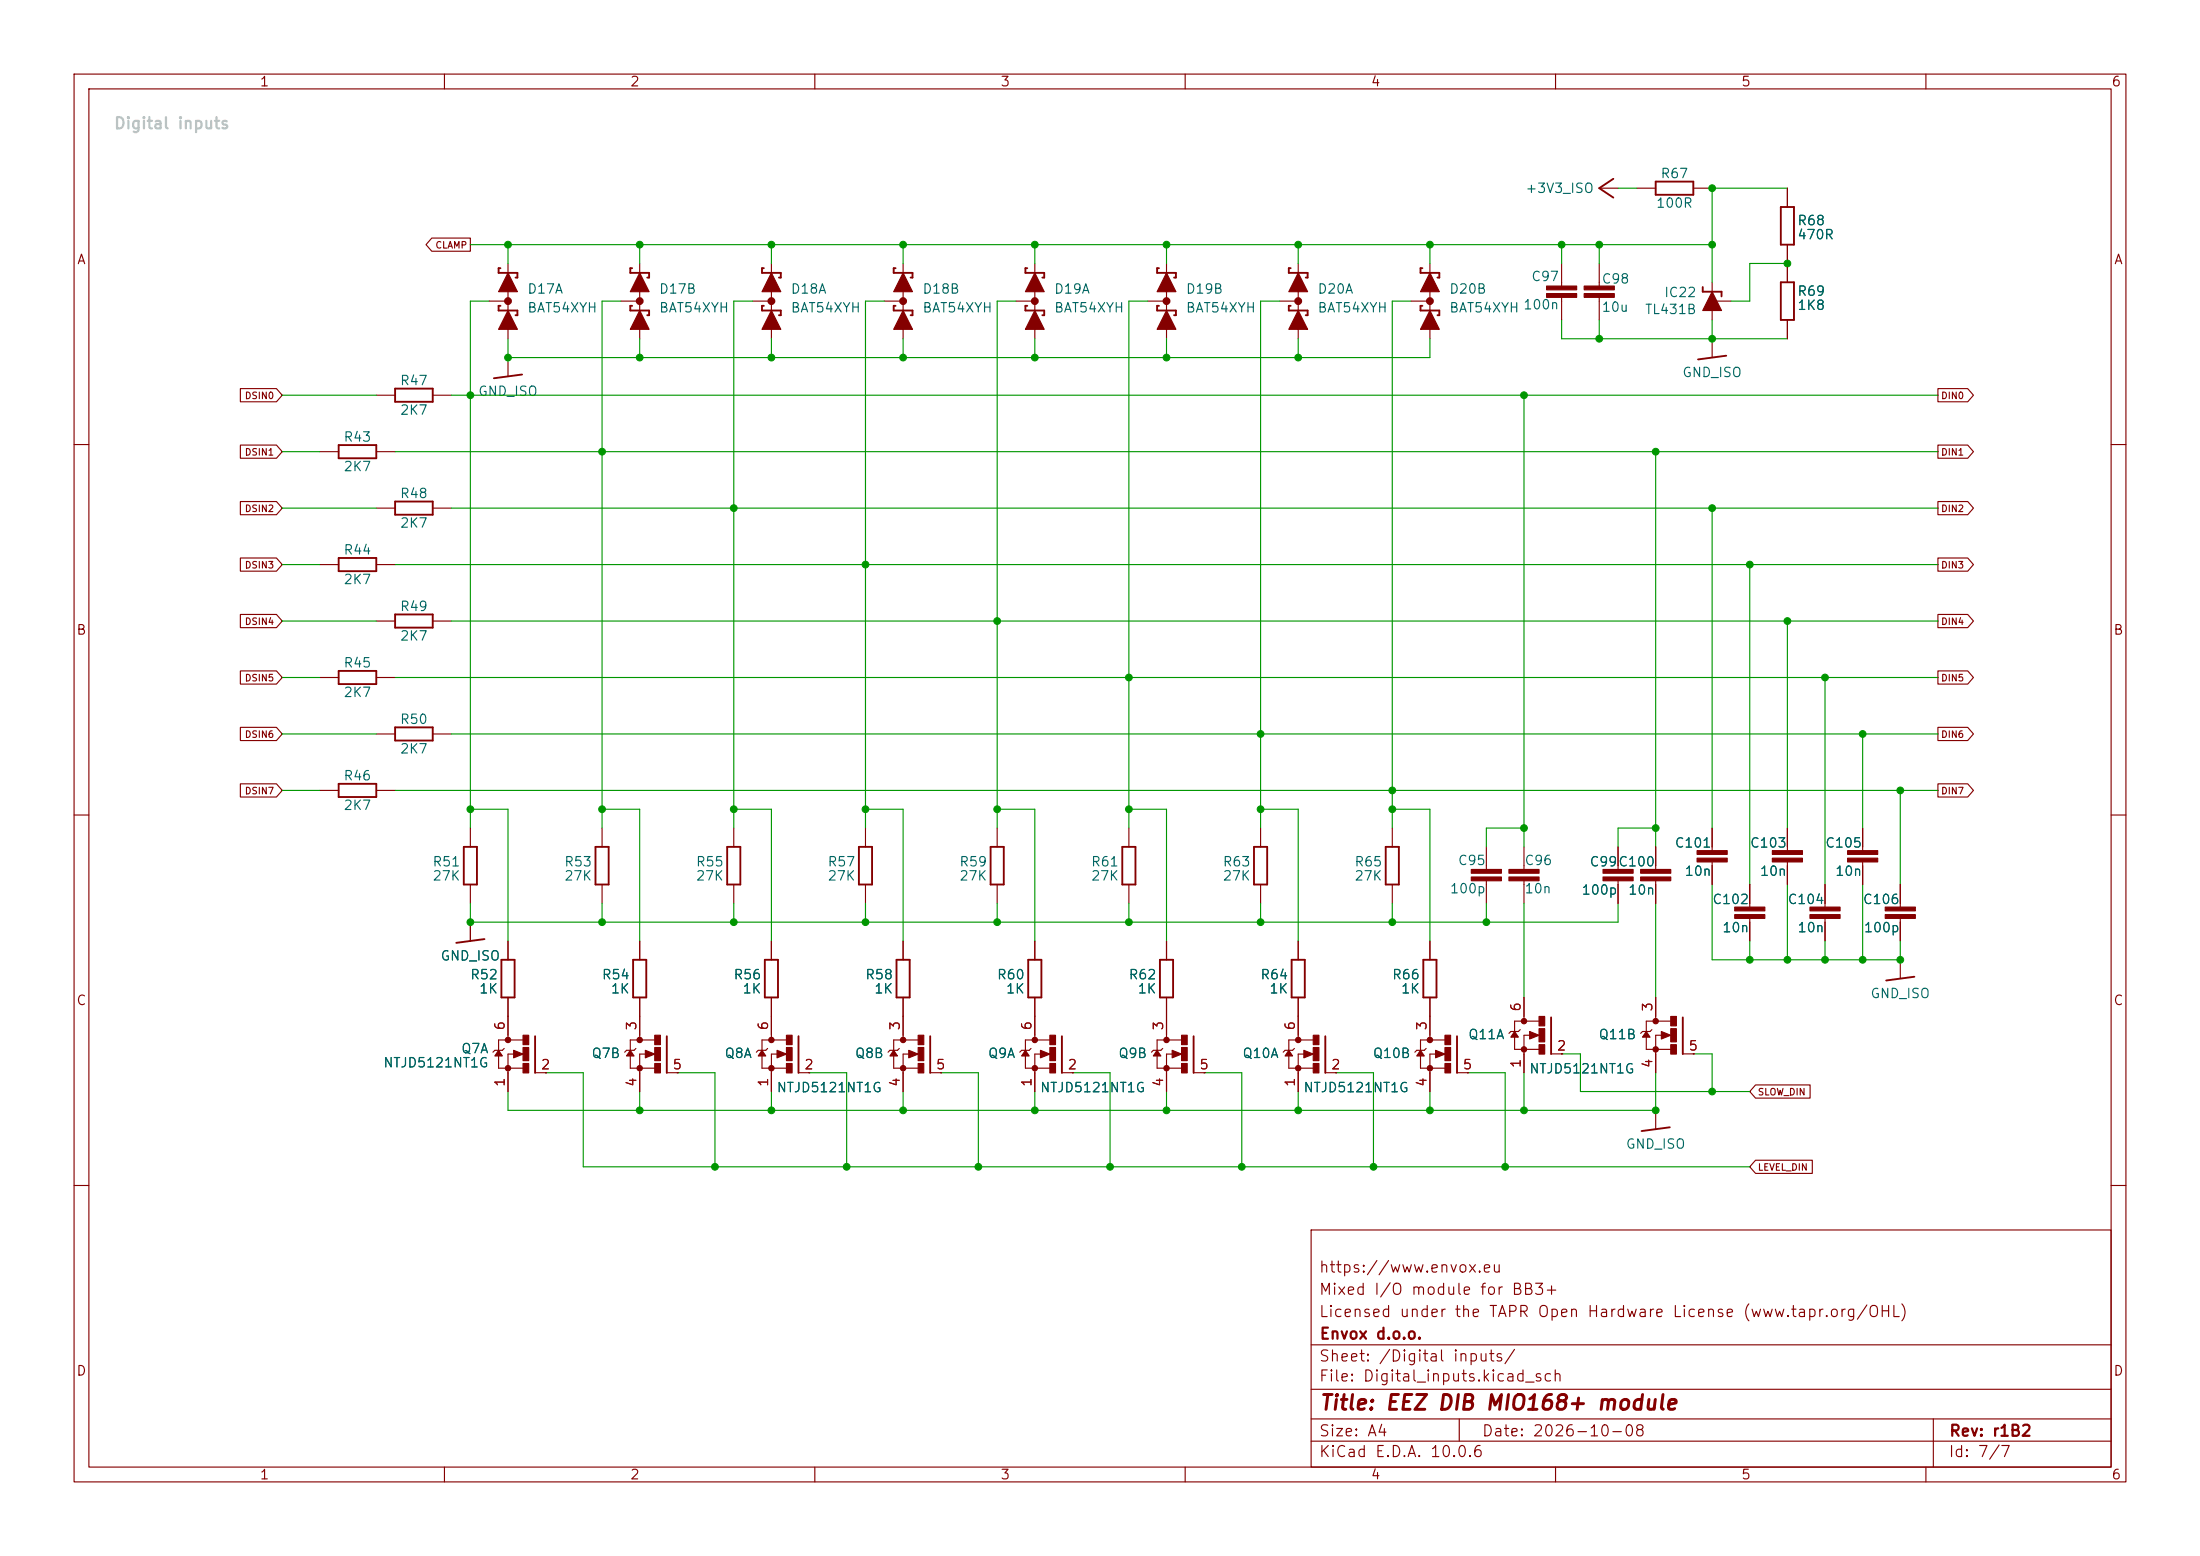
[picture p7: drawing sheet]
<svg xmlns="http://www.w3.org/2000/svg" width="297mm" height="210mm" viewBox="0 0 297 210" stroke-linecap="round" stroke-linejoin="round" font-family="sans-serif">
<g fill="none" stroke="#840000" stroke-width=".15">
<path d="M10 10h277v190h-277zM12 12h273v186h-273zM60 10v2M110 10v2M160 10v2M210 10v2M260 10v2M58.3 32.1h5.2v1.8h-5.2l-.8-.9zM68.6 35.6v10.1M86.4 35.6v10.1M104.1 35.6v10.1M121.9 35.6v10.1"/>
<path d="M139.7 35.6v10.1M157.5 35.6v10.1M175.3 35.6v10.1M193 35.6v10.1M210.8 35.6v3M215.9 35.6v3M215.9 25.4h2.5M221 25.4h2.5M228.6 25.4h2.5M231.1 38.1v5.1M241.3 25.4v2.5M241.3 33v5.1"/>
<path d="M32.5 52.5h4.8l.8 .8-.8 .9h-4.8zM50.8 53.3h2.5M58.4 53.3h2.6M66 40.6h2.6M68.6 48.3v2.5M83.8 40.6h2.6M101.6 40.6h2.5M119.4 40.6h2.5M137.2 40.6h2.5M154.9 40.6h2.6M172.7 40.6h2.6M190.5 40.6h2.5"/>
<path d="M210.8 40.1v3.1M215.9 40.1v3.1M231.1 40.6h2.6M231.1 45.7v2.6M241.3 43.2v2.5M261.6 52.5h4l.8 .8-.8 .9h-4zM10 60h2M32.5 75.3h4.8l.8 .9-.8 .9h-4.8zM32.5 60.1h4.8l.8 .9-.8 .8h-4.8zM32.5 67.7h4.8l.8 .9-.8 .9h-4.8zM43.2 76.2h2.5M43.2 61h2.5"/>
<path d="M50.8 76.2h2.5M50.8 61h2.5M50.8 68.6h2.5M58.4 68.6h2.6M261.6 67.7h4l.8 .9-.8 .9h-4zM261.6 60.1h4l.8 .9-.8 .8h-4zM261.6 75.3h4l.8 .9-.8 .9h-4zM285 60h2M32.5 98.2h4.8l.8 .9-.8 .8h-4.8zM32.5 90.6h4.8l.8 .8-.8 .9h-4.8zM32.5 82.9h4.8l.8 .9-.8 .9h-4.8zM43.2 91.4h2.5"/>
<path d="M50.8 99.1h2.5M50.8 91.4h2.5M50.8 83.8h2.5M58.4 99.1h2.6M58.4 83.8h2.6M261.6 98.2h4l.8 .9-.8 .8h-4zM261.6 90.6h4l.8 .8-.8 .9h-4zM261.6 82.9h4l.8 .9-.8 .9h-4zM10 110h2M32.5 105.8h4.8l.8 .9-.8 .9h-4.8zM43.2 106.7h2.5M50.8 106.7h2.5"/>
<path d="M63.5 111.8v2.5M63.5 119.4v2.5M81.3 111.8v2.5M81.3 119.4v2.5M99.1 111.8v2.5M99.1 119.4v2.5M116.8 111.8v2.5M116.8 119.4v2.5M134.6 111.8v2.5M134.6 119.4v2.5M152.4 111.8v2.5M152.4 119.4v2.5"/>
<path d="M170.2 111.8v2.5M170.2 119.4v2.5M188 111.8v2.5M188 119.4v2.5M200.7 114.3v3M200.7 118.9v3M205.7 114.3v3M205.7 118.9v3M218.4 114.3v3M218.4 118.9v3M223.5 114.3v3M223.5 118.9v3"/>
<path d="M231.1 111.8v3M231.1 116.3v3.1M236.2 119.4v3M241.3 111.8v3M241.3 116.3v3.1M246.4 119.4v3M251.5 111.8v3M251.5 116.3v3.1M256.5 119.4v3M261.6 105.8h4l.8 .9-.8 .9h-4zM285 110h2M63.5 124.5v2.5"/>
<path d="M68.6 127v2.5M68.6 134.6v5.8M86.4 127v2.5M86.4 134.6v5.8M104.1 127v2.5M104.1 134.6v5.8M121.9 127v2.5M121.9 134.6v5.8M139.7 127v2.5M139.7 134.6v5.8M157.5 127v2.5M157.5 134.6v5.8"/>
<path d="M175.3 127v2.5M175.3 134.6v5.8M193 127v2.5M193 134.6v5.8M205.2 139l-.2 .2h-1l-.3 .3M205.7 134.6v3.2M206.6 139.7h-.9v5.1M207.7 137.8h-3.2v3.8h3.3M223 139l-.2 .2h-1.1l-.2 .3M223.5 134.6v3.2M224.4 139.7h-.9v5.1M225.5 137.8h-3.3v3.8h3.4"/>
<path d="M236.2 124v3M246.4 124v3M256.5 124v3M256.5 129.5v2.6M68.1 141.5l-.3 .3h-1l-.3 .2M69.5 142.3h-.9v5M70.6 140.4h-3.3v3.8h3.3M72.2 144.8h1.5M73.7 144.8h.1M85.9 141.5l-.3 .3h-1l-.3 .2M87.2 142.3h-.8v5M88.4 140.4h-3.3v3.8h3.3"/>
<path d="M90 144.8h1.4M91.4 144.8h.1M103.6 141.5l-.2 .3h-1l-.3 .2M105 142.3h-.9v5M106.1 140.4h-3.2v3.8h3.3M107.8 144.8h1.4M109.2 144.8h.1M121.4 141.5l-.2 .3h-1.1l-.2 .2M122.8 142.3h-.9v5M123.9 140.4h-3.3v3.8h3.4M125.6 144.8h1.4M127 144.8h.1"/>
<path d="M139.2 141.5l-.3 .3h-1l-.2 .2M140.6 142.3h-.9v5M141.7 140.4h-3.3v3.8h3.3M143.4 144.8h1.4M144.8 144.8h.1M157 141.5l-.3 .3h-1l-.3 .2M158.4 142.3h-.9v5M159.5 140.4h-3.3v3.8h3.3M161.1 144.8h1.5M162.6 144.8h.1M174.8 141.5l-.3 .3h-1l-.3 .2M176.1 142.3h-.8v5"/>
<path d="M177.3 140.4h-3.3v3.8h3.3M178.9 144.8h1.4M180.3 144.8h.1M192.5 141.5l-.2 .3h-1l-.3 .2M193.9 142.3h-.9v5M195 140.4h-3.2v3.8h3.3M196.7 144.8h1.4M198.1 144.8h.1M209.4 142.2h1.4M210.8 142.2h.1M223.5 149.9v2.5M227.2 142.2h1.4"/>
<path d="M228.6 142.2h.1M237 146.4h7.4v1.8h-7.4l-.8-.9zM237 156.6h7.7v1.8h-7.7l-.8-.9zM10 160h2M177 166h108v32h-108zM285 160h2M60 198v2M110 198v2M160 198v2M177 194.5h108M177 191.5h108M177 187.5h108"/>
<path d="M177 181.5h108M197 191.5v3M210 198v2M260 198v2M261 191.5v6.5"/>
</g>
<g fill="none" stroke="#840000" stroke-width=".25">
<path d="M67.6 36.2h-.3v.6h2.5v.7h-.2M85.3 36.2h-.2v.6h2.5v.7h-.2M103.1 36.2h-.2v.6h2.5v.7h-.2M120.9 36.2h-.3v.6h2.6v.7h-.3M138.7 36.2h-.3v.6h2.6v.7h-.3M156.5 36.2h-.3v.6h2.5v.7h-.2M174.2 36.2h-.2v.6h2.5v.7h-.2M192 36.2h-.2v.6h2.5v.7h-.2M217.8 24.1l-1.9 1.3 1.9 1.3M223.5 24.5h5.1v1.8h-5.1zM229.9 38.7v.7h2.5v.6M240.4 27.9h1.8v5.1h-1.8z"/>
<path d="M240.4 38.1h1.8v5.1h-1.8zM53.3 52.5h5.1v1.7h-5.1zM67.6 41.3h-.3v.6h2.5v.6h-.2M70.5 50.5l-3.8 .6M85.3 41.3h-.2v.6h2.5v.6h-.2M103.1 41.3h-.2v.6h2.5v.6h-.2M120.9 41.3h-.3v.6h2.6v.6h-.3M138.7 41.3h-.3v.6h2.6v.6h-.3M156.5 41.3h-.3v.6h2.5v.6h-.2M174.2 41.3h-.2v.6h2.5v.6h-.2M192 41.3h-.2v.6h2.5v.6h-.2M233 48l-3.8 .5"/>
<path d="M45.7 60.1h5.1v1.7h-5.1zM45.7 75.3h5.1v1.8h-5.1zM53.3 67.7h5.1v1.8h-5.1zM45.7 90.6h5.1v1.7h-5.1zM53.3 98.2h5.1v1.7h-5.1zM53.3 82.9h5.1v1.8h-5.1zM45.7 105.8h5.1v1.8h-5.1zM62.6 114.3h1.8v5.1h-1.8zM80.4 114.3h1.8v5.1h-1.8zM98.2 114.3h1.7v5.1h-1.7zM116 114.3h1.7v5.1h-1.7zM133.7 114.3h1.8v5.1h-1.8z"/>
<path d="M151.5 114.3h1.8v5.1h-1.8zM169.3 114.3h1.8v5.1h-1.8zM187.1 114.3h1.7v5.1h-1.7zM65.4 126.7l-3.8 .6M67.7 129.5h1.8v5.1h-1.8zM72.2 139.9v4.9M85.5 129.5h1.7v5.1h-1.7zM90 139.9v4.9M103.3 129.5h1.7v5.1h-1.7zM107.8 139.9v4.9M121 129.5h1.8v5.1h-1.8zM125.6 139.9v4.9"/>
<path d="M138.8 129.5h1.8v5.1h-1.8zM143.4 139.9v4.9M156.6 129.5h1.8v5.1h-1.8zM161.1 139.9v4.9M174.4 129.5h1.7v5.1h-1.7zM178.9 139.9v4.9M192.2 129.5h1.7v5.1h-1.7zM196.7 139.9v4.9M209.4 137.3v5M227.2 137.3v5M258.4 131.8l-3.8 .5M225.4 152.1l-3.8 .6"/>
</g>
<g fill="#840000" stroke="#840000" stroke-width=".41">
<circle cx="104.1" cy="40.6" r=".33"/>
<circle cx="157.5" cy="40.6" r=".33"/>
<circle cx="121.9" cy="40.6" r=".33"/>
<circle cx="139.7" cy="40.6" r=".33"/>
<circle cx="175.3" cy="40.6" r=".33"/>
<circle cx="86.4" cy="40.6" r=".33"/>
<circle cx="193" cy="40.6" r=".33"/>
<circle cx="68.6" cy="40.6" r=".33"/>
</g>
<g fill="#840000" stroke="#840000" stroke-width=".15">
<path d="M104.1 41.9l1.3 2.6h-2.5z"/>
<path d="M104.1 36.8l1.3 2.6h-2.5z"/>
<path d="M234.2 122.4h4.1v.5h-4.1z"/>
<path d="M234.2 123.4h4.1v.6h-4.1z"/>
<path d="M239.3 114.8h4v.5h-4z"/>
<path d="M239.3 115.8h4v.5h-4z"/>
<path d="M124 139.7h.7v1.3h-.7z"/>
<path d="M124 141.4h.7v1.8h-.7z"/>
<path d="M124 143.5h.7v1.3h-.7z"/>
<path d="M122.7 141.8l1.3 .5-1.3 .5z"/>
<path d="M120.6 141.8l.6 .7h-1.1z"/>
<path d="M157.5 41.9l1.2 2.6h-2.5z"/>
<path d="M157.5 36.8l1.2 2.6h-2.5z"/>
<path d="M121.9 41.9l1.3 2.6h-2.6z"/>
<path d="M121.9 36.8l1.3 2.6h-2.6z"/>
<path d="M244.3 122.4h4.1v.5h-4.1z"/>
<path d="M244.3 123.4h4.1v.6h-4.1z"/>
<path d="M203.7 117.3h4.1v.6h-4.1z"/>
<path d="M203.7 118.4h4.1v.5h-4.1z"/>
<path d="M216.4 117.3h4.1v.6h-4.1z"/>
<path d="M216.4 118.4h4.1v.5h-4.1z"/>
<path d="M229.1 114.8h4.1v.5h-4.1z"/>
<path d="M229.1 115.8h4.1v.5h-4.1z"/>
<path d="M221.5 117.3h4.1v.6h-4.1z"/>
<path d="M221.5 118.4h4.1v.5h-4.1z"/>
<path d="M198.6 117.3h4.1v.6h-4.1z"/>
<path d="M198.6 118.4h4.1v.5h-4.1z"/>
<path d="M88.4 139.7h.8v1.3h-.8z"/>
<path d="M88.4 141.4h.8v1.8h-.8z"/>
<path d="M88.4 143.5h.8v1.3h-.8z"/>
<path d="M87.1 141.8l1.3 .5-1.3 .5z"/>
<path d="M85.1 141.8l.5 .7h-1z"/>
<path d="M139.7 41.9l1.3 2.6h-2.6z"/>
<path d="M139.7 36.8l1.3 2.6h-2.6z"/>
<path d="M175.3 41.9l1.2 2.6h-2.5z"/>
<path d="M175.3 36.8l1.2 2.6h-2.5z"/>
<path d="M70.6 139.7h.8v1.3h-.8z"/>
<path d="M70.6 141.4h.8v1.8h-.8z"/>
<path d="M70.6 143.5h.8v1.3h-.8z"/>
<path d="M69.3 141.8l1.3 .5-1.3 .5z"/>
<path d="M67.3 141.8l.5 .7h-1z"/>
<path d="M254.5 122.4h4.1v.5h-4.1z"/>
<path d="M254.5 123.4h4.1v.6h-4.1z"/>
<path d="M249.4 114.8h4.1v.5h-4.1z"/>
<path d="M249.4 115.8h4.1v.5h-4.1z"/>
<path d="M106.2 139.7h.7v1.3h-.7z"/>
<path d="M106.2 141.4h.7v1.8h-.7z"/>
<path d="M106.2 143.5h.7v1.3h-.7z"/>
<path d="M104.9 141.8l1.3 .5-1.3 .5z"/>
<path d="M102.9 141.8l.5 .7h-1z"/>
<path d="M86.4 41.9l1.2 2.6h-2.5z"/>
<path d="M86.4 36.8l1.2 2.6h-2.5z"/>
<path d="M193 41.9l1.3 2.6h-2.5z"/>
<path d="M193 36.8l1.3 2.6h-2.5z"/>
<path d="M68.6 41.9l1.2 2.6h-2.5z"/>
<path d="M68.6 36.8l1.2 2.6h-2.5z"/>
<path d="M225.6 137.2h.7v1.3h-.7z"/>
<path d="M225.6 138.8h.7v1.8h-.7z"/>
<path d="M225.6 141h.7v1.3h-.7z"/>
<path d="M224.3 139.2l1.3 .5-1.3 .5z"/>
<path d="M222.2 139.2l.6 .8h-1.1z"/>
<path d="M207.8 137.2h.7v1.3h-.7z"/>
<path d="M207.8 138.8h.7v1.8h-.7z"/>
<path d="M207.8 141h.7v1.3h-.7z"/>
<path d="M206.5 139.2l1.3 .5-1.3 .5z"/>
<path d="M204.5 139.2l.5 .8h-1z"/>
<path d="M231.1 39.4l1.3 2.5h-2.5z"/>
<path d="M177.3 139.7h.8v1.3h-.8z"/>
<path d="M177.3 141.4h.8v1.8h-.8z"/>
<path d="M177.3 143.5h.8v1.3h-.8z"/>
<path d="M176 141.8l1.3 .5-1.3 .5z"/>
<path d="M174 141.8l.5 .7h-1z"/>
<path d="M213.9 38.6h4v.5h-4z"/>
<path d="M213.9 39.6h4v.5h-4z"/>
<path d="M208.8 38.6h4.1v.5h-4.1z"/>
<path d="M208.8 39.6h4.1v.5h-4.1z"/>
<path d="M159.5 139.7h.8v1.3h-.8z"/>
<path d="M159.5 141.4h.8v1.8h-.8z"/>
<path d="M159.5 143.5h.8v1.3h-.8z"/>
<path d="M158.2 141.8l1.3 .5-1.3 .5z"/>
<path d="M156.2 141.8l.5 .7h-1z"/>
<path d="M141.7 139.7h.8v1.3h-.8z"/>
<path d="M141.7 141.4h.8v1.8h-.8z"/>
<path d="M141.7 143.5h.8v1.3h-.8z"/>
<path d="M140.5 141.8l1.2 .5-1.2 .5z"/>
<path d="M138.4 141.8l.5 .7h-1z"/>
<path d="M195.1 139.7h.7v1.3h-.7z"/>
<path d="M195.1 141.4h.7v1.8h-.7z"/>
<path d="M195.1 143.5h.7v1.3h-.7z"/>
<path d="M193.8 141.8l1.3 .5-1.3 .5z"/>
<path d="M191.8 141.8l.5 .7h-1z"/>
<circle cx="121.9" cy="140.4" r=".36"/>
<circle cx="121.9" cy="144.2" r=".36"/>
<circle cx="86.4" cy="140.4" r=".36"/>
<circle cx="86.4" cy="144.2" r=".36"/>
<circle cx="68.6" cy="140.4" r=".36"/>
<circle cx="68.6" cy="144.2" r=".36"/>
<circle cx="104.1" cy="140.4" r=".36"/>
<circle cx="104.1" cy="144.2" r=".36"/>
<circle cx="223.5" cy="137.8" r=".36"/>
<circle cx="223.5" cy="141.6" r=".36"/>
<circle cx="205.7" cy="137.8" r=".36"/>
<circle cx="205.7" cy="141.6" r=".36"/>
<circle cx="175.3" cy="140.4" r=".36"/>
<circle cx="175.3" cy="144.2" r=".36"/>
<circle cx="157.5" cy="140.4" r=".36"/>
<circle cx="157.5" cy="144.2" r=".36"/>
<circle cx="139.7" cy="140.4" r=".36"/>
<circle cx="139.7" cy="144.2" r=".36"/>
<circle cx="193" cy="140.4" r=".36"/>
<circle cx="193" cy="144.2" r=".36"/>
</g>
<g fill="none" stroke="#009600" stroke-width=".15">
<path d="M63.5 33h167.6M68.6 33v2.6M86.4 33v2.6M104.1 33v2.6M121.9 33v2.6M139.7 33v2.6M157.5 33v2.6M175.3 33v2.6M193 33v2.6M210.8 33v2.6M215.9 33v2.6M218.4 25.4h2.6"/>
<path d="M241.3 35.6h-5.1v5h-2.5M241.3 25.4h-10.2v12.7M38.1 53.3h12.7M61 53.3h200.6M66 40.6h-2.5v71.2M68.6 45.7v2.6h124.4v-2.6M83.8 40.6h-2.5v71.2M86.4 45.7v2.6M101.6 40.6h-2.5v71.2M104.1 45.7v2.6M119.4 40.6h-2.6v71.2M121.9 45.7v2.6"/>
<path d="M137.2 40.6h-2.6v71.2M139.7 45.7v2.6M154.9 40.6h-2.5v71.2M157.5 45.7v2.6M172.7 40.6h-2.5v71.2M175.3 45.7v2.6M190.5 40.6h-2.5v71.2M205.7 53.3v61M210.8 43.2v2.5h30.5M215.9 43.2v2.5M231.1 43.2v2.5M38.1 68.6h12.7"/>
<path d="M38.1 61h5.1M38.1 76.2h5.1M53.3 61h208.3M53.3 76.2h208.3M61 68.6h200.6M223.5 61v53.3M231.1 68.6v43.2M236.2 76.2v43.2M38.1 99.1h12.7M38.1 83.8h12.7M38.1 91.4h5.1M53.3 91.4h208.3"/>
<path d="M61 99.1h200.6M61 83.8h200.6M241.3 83.8v28M246.4 91.4v28M251.5 99.1v12.7M38.1 106.7h5.1M53.3 106.7h208.3M63.5 109.2h5.1v17.8M81.3 109.2h5.1v17.8M99.1 109.2h5v17.8M116.8 109.2h5.1v17.8M134.6 109.2h5.1v17.8"/>
<path d="M152.4 109.2h5.1v17.8M170.2 109.2h5.1v17.8M188 109.2h5v17.8M205.7 111.8h-5v2.5M223.5 111.8h-5.1v2.5M231.1 119.4v10.1h25.4v-2.5M241.3 119.4v10.1M251.5 119.4v10.1M256.5 106.7v12.7M63.5 121.9v2.6h154.9v-2.6M81.3 121.9v2.6M99.1 121.9v2.6"/>
<path d="M116.8 121.9v2.6M134.6 121.9v2.6M152.4 121.9v2.6M170.2 121.9v2.6M188 121.9v2.6M200.7 121.9v2.6M205.7 121.9v12.7M223.5 121.9v12.7M236.2 127v2.5M246.4 127v2.5M73.7 144.8h5v12.7h157.5M86.4 147.3v2.6"/>
<path d="M91.4 144.8h5.1v12.7M104.1 147.3v2.6M109.2 144.8h5.1v12.7M121.9 147.3v2.6M127 144.8h5.1v12.7M139.7 147.3v2.6M144.8 144.8h5.1v12.7M157.5 147.3v2.6M162.6 144.8h5v12.7M175.3 147.3v2.6M180.3 144.8h5.1v12.7M193 147.3v2.6"/>
<path d="M198.1 144.8h5.1v12.7M205.7 144.8v5.1M210.8 142.2h2.6v5.1h22.8M223.5 144.8v5.1h-154.9v-2.6M228.6 142.2h2.5v5.1"/>
</g>
<g fill="#009600" stroke="#009600" stroke-width=".14">
<circle cx="68.6" cy="33" r=".46"/>
<circle cx="68.6" cy="48.3" r=".46"/>
<circle cx="86.4" cy="48.3" r=".46"/>
<circle cx="63.5" cy="53.3" r=".46"/>
<circle cx="116.8" cy="109.2" r=".46"/>
<circle cx="116.8" cy="124.5" r=".46"/>
<circle cx="116.8" cy="76.2" r=".46"/>
<circle cx="99.1" cy="109.2" r=".46"/>
<circle cx="99.1" cy="124.5" r=".46"/>
<circle cx="134.6" cy="83.8" r=".46"/>
<circle cx="81.3" cy="61" r=".46"/>
<circle cx="104.1" cy="48.3" r=".46"/>
<circle cx="99.1" cy="68.6" r=".46"/>
<circle cx="104.1" cy="33" r=".46"/>
<circle cx="121.9" cy="33" r=".46"/>
<circle cx="86.4" cy="33" r=".46"/>
<circle cx="121.9" cy="48.3" r=".46"/>
<circle cx="81.3" cy="124.5" r=".46"/>
<circle cx="63.5" cy="109.2" r=".46"/>
<circle cx="81.3" cy="109.2" r=".46"/>
<circle cx="63.5" cy="124.5" r=".46"/>
<circle cx="139.7" cy="149.9" r=".46"/>
<circle cx="170.2" cy="124.5" r=".46"/>
<circle cx="152.4" cy="124.5" r=".46"/>
<circle cx="167.6" cy="157.5" r=".46"/>
<circle cx="149.9" cy="157.5" r=".46"/>
<circle cx="157.5" cy="149.9" r=".46"/>
<circle cx="170.2" cy="109.2" r=".46"/>
<circle cx="134.6" cy="109.2" r=".46"/>
<circle cx="152.4" cy="109.2" r=".46"/>
<circle cx="170.2" cy="99.1" r=".46"/>
<circle cx="121.9" cy="149.9" r=".46"/>
<circle cx="134.6" cy="124.5" r=".46"/>
<circle cx="132.1" cy="157.5" r=".46"/>
<circle cx="205.7" cy="53.3" r=".46"/>
<circle cx="139.7" cy="33" r=".46"/>
<circle cx="139.7" cy="48.3" r=".46"/>
<circle cx="152.4" cy="91.4" r=".46"/>
<circle cx="157.5" cy="48.3" r=".46"/>
<circle cx="157.5" cy="33" r=".46"/>
<circle cx="205.7" cy="111.8" r=".46"/>
<circle cx="188" cy="109.2" r=".46"/>
<circle cx="188" cy="106.7" r=".46"/>
<circle cx="104.1" cy="149.9" r=".46"/>
<circle cx="114.3" cy="157.5" r=".46"/>
<circle cx="96.5" cy="157.5" r=".46"/>
<circle cx="86.4" cy="149.9" r=".46"/>
<circle cx="210.8" cy="33" r=".46"/>
<circle cx="215.9" cy="33" r=".46"/>
<circle cx="215.9" cy="45.7" r=".46"/>
<circle cx="193" cy="33" r=".46"/>
<circle cx="175.3" cy="33" r=".46"/>
<circle cx="175.3" cy="48.3" r=".46"/>
<circle cx="193" cy="149.9" r=".46"/>
<circle cx="188" cy="124.5" r=".46"/>
<circle cx="200.7" cy="124.5" r=".46"/>
<circle cx="175.3" cy="149.9" r=".46"/>
<circle cx="205.7" cy="149.9" r=".46"/>
<circle cx="203.2" cy="157.5" r=".46"/>
<circle cx="185.4" cy="157.5" r=".46"/>
<circle cx="231.1" cy="147.3" r=".46"/>
<circle cx="223.5" cy="149.9" r=".46"/>
<circle cx="236.2" cy="76.2" r=".46"/>
<circle cx="241.3" cy="83.8" r=".46"/>
<circle cx="251.5" cy="99.1" r=".46"/>
<circle cx="246.4" cy="91.4" r=".46"/>
<circle cx="241.3" cy="129.5" r=".46"/>
<circle cx="251.5" cy="129.5" r=".46"/>
<circle cx="236.2" cy="129.5" r=".46"/>
<circle cx="256.5" cy="129.5" r=".46"/>
<circle cx="246.4" cy="129.5" r=".46"/>
<circle cx="256.5" cy="106.7" r=".46"/>
<circle cx="223.5" cy="111.8" r=".46"/>
<circle cx="231.1" cy="68.6" r=".46"/>
<circle cx="223.5" cy="61" r=".46"/>
<circle cx="231.1" cy="33" r=".46"/>
<circle cx="231.1" cy="25.4" r=".46"/>
<circle cx="231.1" cy="45.7" r=".46"/>
<circle cx="241.3" cy="35.6" r=".46"/>
</g>
<text font-size="2" fill="#840000" x="178" y="190.8">Title: EEZ DIB MIO168+ module</text>
<text font-size="1.5" fill="#c2c2c2" x="15.3" y="17.8">Digital inputs</text>
<g font-size="1.5" fill="#840000">
<text x="178" y="172.1">https://www.envox.eu</text>
<text x="178" y="178.1">Licensed under the TAPR Open Hardware License (www.tapr.org/OHL)</text>
<text x="178" y="175.1">Mixed I/O module for BB3+</text>
<text x="178" y="184.1">Sheet: /Digital inputs/</text>
<text x="178" y="181.1">Envox d.o.o.</text>
<text x="178" y="186.8">File: Digital_inputs.kicad_sch</text>
<text x="178" y="197">KiCad E.D.A. 10.0.6</text>
<text x="178" y="194.2">Size: A4</text>
<text x="200" y="194.2">Date: 2026-10-08</text>
<text x="263" y="197">Id: 7/7</text>
<text x="263" y="194.2">Rev: r1B2</text>
</g>
<g font-size="1.3" fill="#840000">
<text x="35" y="12">1</text>
<text x="85" y="12">2</text>
<text x="135" y="12">3</text>
<text x="185" y="12">4</text>
<text x="235" y="12">5</text>
<text x="285" y="12">6</text>
<text x="10.3" y="36">A</text>
<text x="285.3" y="36">A</text>
<text x="10.2" y="86">B</text>
<text x="285.2" y="86">B</text>
<text x="10.2" y="136">C</text>
<text x="285.2" y="136">C</text>
<text x="10.2" y="186">D</text>
<text x="285.2" y="186">D</text>
<text x="35" y="200">1</text>
<text x="85" y="200">2</text>
<text x="135" y="200">3</text>
<text x="185" y="200">4</text>
<text x="235" y="200">5</text>
<text x="285" y="200">6</text>
</g>
<g font-size="1.3" fill="#006464">
<text x="205.8" y="26.4">+3V3_ISO</text>
<text x="223.5" y="28.4">100R</text>
<text x="224.1" y="24.4">R67</text>
<text x="242.6" y="30.7">R68</text>
<text x="242.6" y="32.6">470R</text>
<text x="71.1" y="40">D17A</text>
<text x="88.9" y="40">D17B</text>
<text x="106.7" y="40">D18A</text>
<text x="124.4" y="40">D18B</text>
<text x="142.2" y="40">D19A</text>
<text x="160" y="40">D19B</text>
<text x="177.8" y="40">D20A</text>
<text x="195.6" y="40">D20B</text>
<text x="206.6" y="38.3">C97</text>
<text x="216.1" y="38.6">C98</text>
<text x="224.6" y="40.4">IC22</text>
<text x="242.6" y="40.2">R69</text>
<text x="71.1" y="42.5">BAT54XYH</text>
<text x="88.9" y="42.5">BAT54XYH</text>
<text x="106.7" y="42.5">BAT54XYH</text>
<text x="124.4" y="42.5">BAT54XYH</text>
<text x="142.2" y="42.5">BAT54XYH</text>
<text x="160" y="42.5">BAT54XYH</text>
<text x="177.8" y="42.5">BAT54XYH</text>
<text x="195.6" y="42.5">BAT54XYH</text>
<text x="205.6" y="42.1">100n</text>
<text x="216.1" y="42.4">10u</text>
<text x="222" y="42.7">TL431B</text>
<text x="242.6" y="42.1">1K8</text>
<text x="53.9" y="52.3">R47</text>
<text x="64.5" y="53.8">GND_ISO</text>
<text x="227" y="51.2">GND_ISO</text>
<text x="46.3" y="59.9">R43</text>
<text x="53.9" y="56.3">2K7</text>
<text x="46.3" y="63.9">2K7</text>
<text x="53.9" y="67.5">R48</text>
<text x="53.9" y="71.5">2K7</text>
<text x="46.3" y="75.2">R44</text>
<text x="46.3" y="79.2">2K7</text>
<text x="53.9" y="82.8">R49</text>
<text x="53.9" y="86.8">2K7</text>
<text x="46.3" y="90.4">R45</text>
<text x="46.3" y="94.4">2K7</text>
<text x="53.9" y="98">R50</text>
<text x="46.3" y="105.6">R46</text>
<text x="53.9" y="102">2K7</text>
<text x="46.3" y="109.6">2K7</text>
<text x="58.3" y="117.3">R51</text>
<text x="58.3" y="119.2">27K</text>
<text x="76.1" y="117.3">R53</text>
<text x="76.1" y="119.2">27K</text>
<text x="93.9" y="117.3">R55</text>
<text x="93.9" y="119.2">27K</text>
<text x="111.6" y="117.3">R57</text>
<text x="111.6" y="119.2">27K</text>
<text x="129.4" y="117.3">R59</text>
<text x="129.4" y="119.2">27K</text>
<text x="147.2" y="117.3">R61</text>
<text x="147.2" y="119.2">27K</text>
<text x="165" y="117.3">R63</text>
<text x="165" y="119.2">27K</text>
<text x="182.8" y="117.3">R65</text>
<text x="182.8" y="119.2">27K</text>
<text x="196.7" y="117.1">C95</text>
<text x="205.7" y="117.1">C96</text>
<text x="214.5" y="117.3">C99C100</text>
<text x="226" y="114.7">C101</text>
<text x="227.3" y="118.5">10n</text>
<text x="236.2" y="114.7">C103</text>
<text x="237.5" y="118.5">10n</text>
<text x="246.3" y="114.7">C105</text>
<text x="247.7" y="118.5">10n</text>
<text x="195.6" y="120.9">100p</text>
<text x="205.7" y="120.9">10n</text>
<text x="213.4" y="121.1">100p</text>
<text x="219.7" y="121.1">10n</text>
<text x="231.1" y="122.3">C102</text>
<text x="241.2" y="122.3">C104</text>
<text x="251.4" y="122.3">C106</text>
<text x="59.4" y="130">GND_ISO</text>
<text x="232.4" y="126.1">10n</text>
<text x="242.6" y="126.1">10n</text>
<text x="251.5" y="126.1">100p</text>
<text x="63.4" y="132.5">R52</text>
<text x="64.6" y="134.4">1K</text>
<text x="81.2" y="132.5">R54</text>
<text x="82.4" y="134.4">1K</text>
<text x="98.9" y="132.5">R56</text>
<text x="100.2" y="134.4">1K</text>
<text x="116.7" y="132.5">R58</text>
<text x="117.9" y="134.4">1K</text>
<text x="134.5" y="132.5">R60</text>
<text x="135.7" y="134.4">1K</text>
<text x="152.3" y="132.5">R62</text>
<text x="153.5" y="134.4">1K</text>
<text x="170.1" y="132.5">R64</text>
<text x="171.3" y="134.4">1K</text>
<text x="187.8" y="132.5">R66</text>
<text x="189.1" y="134.4">1K</text>
<text x="252.4" y="135">GND_ISO</text>
<text x="62.2" y="142.5">Q7A</text>
<text x="79.8" y="143.1">Q7B</text>
<text x="97.7" y="143.1">Q8A</text>
<text x="115.3" y="143.1">Q8B</text>
<text x="133.3" y="143.1">Q9A</text>
<text x="150.9" y="143.1">Q9B</text>
<text x="167.6" y="143.1">Q10A</text>
<text x="185.2" y="143.1">Q10B</text>
<text x="198.1" y="140.6">Q11A</text>
<text x="215.7" y="140.6">Q11B</text>
<text x="51.7" y="144.4">NTJD5121NT1G</text>
<text x="104.8" y="147.7">NTJD5121NT1G</text>
<text x="140.3" y="147.7">NTJD5121NT1G</text>
<text x="175.9" y="147.7">NTJD5121NT1G</text>
<text x="206.4" y="145.2">NTJD5121NT1G</text>
<text x="219.4" y="155.4">GND_ISO</text>
</g>
<g font-size="1.3" fill="#a90000">
<text x="205.6" y="136.6" transform="rotate(-90 205.6 136.6)">6</text>
<text x="223.4" y="136.6" transform="rotate(-90 223.4 136.6)">3</text>
<text x="68.4" y="139.2" transform="rotate(-90 68.4 139.2)">6</text>
<text x="86.2" y="139.2" transform="rotate(-90 86.2 139.2)">3</text>
<text x="104" y="139.2" transform="rotate(-90 104 139.2)">6</text>
<text x="121.8" y="139.2" transform="rotate(-90 121.8 139.2)">3</text>
<text x="139.6" y="139.2" transform="rotate(-90 139.6 139.2)">6</text>
<text x="157.3" y="139.2" transform="rotate(-90 157.3 139.2)">3</text>
<text x="175.1" y="139.2" transform="rotate(-90 175.1 139.2)">6</text>
<text x="192.9" y="139.2" transform="rotate(-90 192.9 139.2)">3</text>
<text x="210.1" y="142.1">2</text>
<text x="227.9" y="142.1">5</text>
<text x="68.4" y="146.8" transform="rotate(-90 68.4 146.8)">1</text>
<text x="72.9" y="144.6">2</text>
<text x="86.2" y="146.8" transform="rotate(-90 86.2 146.8)">4</text>
<text x="90.7" y="144.6">5</text>
<text x="104" y="146.8" transform="rotate(-90 104 146.8)">1</text>
<text x="108.5" y="144.6">2</text>
<text x="121.8" y="146.8" transform="rotate(-90 121.8 146.8)">4</text>
<text x="126.3" y="144.6">5</text>
<text x="139.6" y="146.8" transform="rotate(-90 139.6 146.8)">1</text>
<text x="144" y="144.6">2</text>
<text x="157.3" y="146.8" transform="rotate(-90 157.3 146.8)">4</text>
<text x="161.8" y="144.6">5</text>
<text x="175.1" y="146.8" transform="rotate(-90 175.1 146.8)">1</text>
<text x="179.6" y="144.6">2</text>
<text x="192.9" y="146.8" transform="rotate(-90 192.9 146.8)">4</text>
<text x="197.4" y="144.6">5</text>
<text x="205.6" y="144.2" transform="rotate(-90 205.6 144.2)">1</text>
<text x="223.4" y="144.2" transform="rotate(-90 223.4 144.2)">4</text>
</g>
<g font-size=".9" fill="#840000">
<text x="58.7" y="33.8">CLAMP</text>
<text x="33" y="54.1">DSIN0</text>
<text x="262" y="54.1">DIN0</text>
<text x="33" y="61.7">DSIN1</text>
<text x="262" y="61.7">DIN1</text>
<text x="33" y="69.3">DSIN2</text>
<text x="262" y="69.3">DIN2</text>
<text x="33" y="76.9">DSIN3</text>
<text x="262" y="76.9">DIN3</text>
<text x="33" y="84.6">DSIN4</text>
<text x="262" y="84.6">DIN4</text>
<text x="33" y="92.2">DSIN5</text>
<text x="262" y="92.2">DIN5</text>
<text x="33" y="99.8">DSIN6</text>
<text x="262" y="99.8">DIN6</text>
<text x="33" y="107.4">DSIN7</text>
<text x="262" y="107.4">DIN7</text>
<text x="237.2" y="148.1">SLOW_DIN</text>
<text x="237.2" y="158.2">LEVEL_DIN</text>
</g>
</svg>
